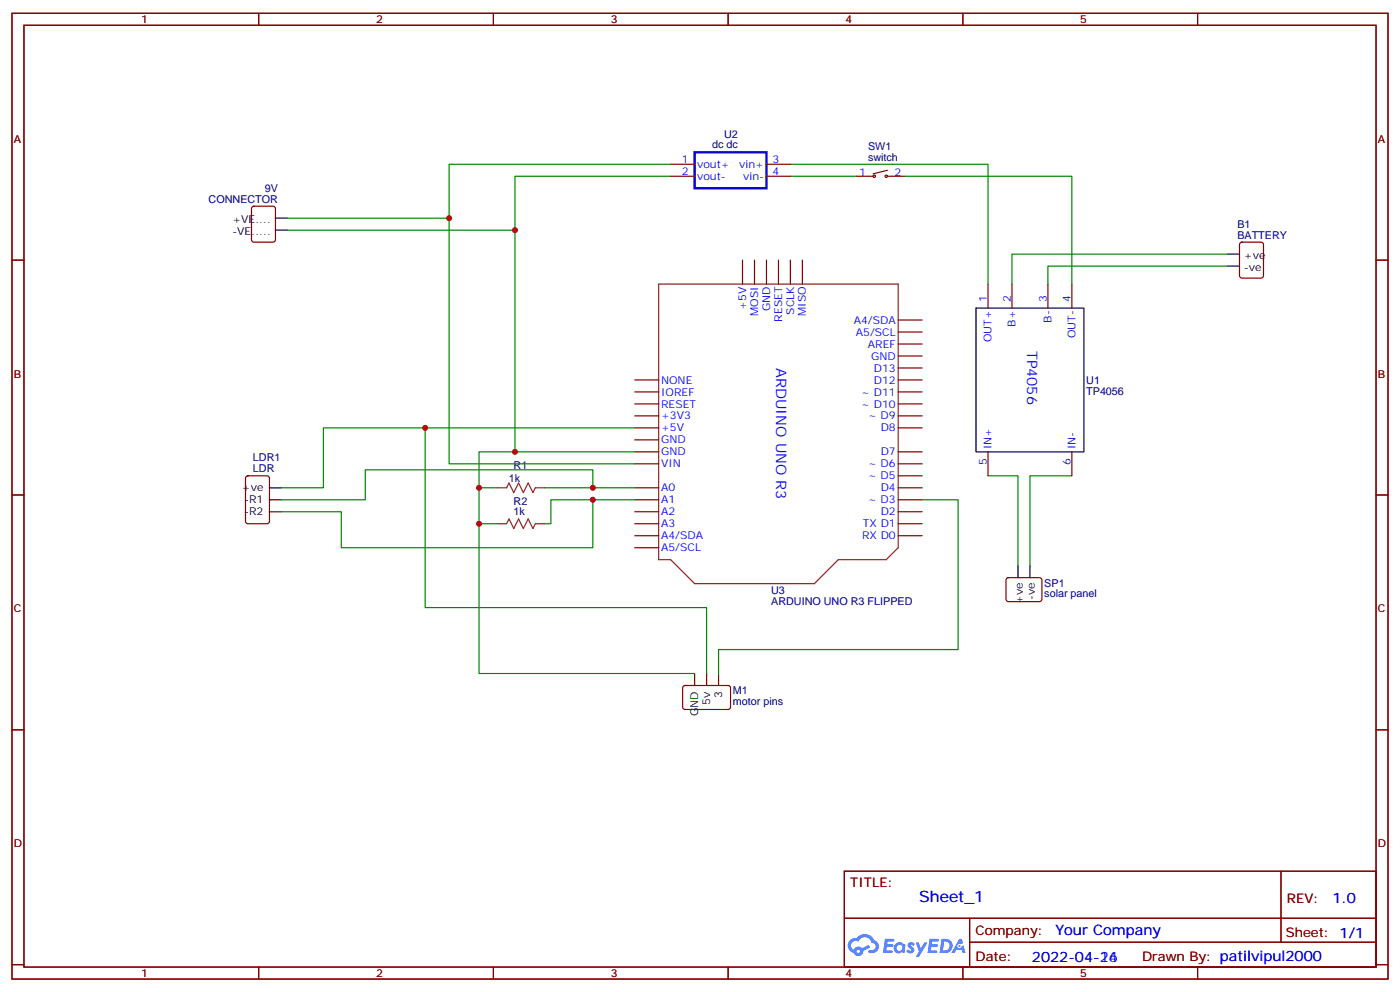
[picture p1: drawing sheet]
<svg xmlns="http://www.w3.org/2000/svg" width="412mm" height="292mm" viewBox="0 0 412 292" stroke-linecap="round" stroke-linejoin="round" font-family="sans-serif">
<g fill="none" stroke="#870000" stroke-width=".35">
<path d="M3.5 3.9h405.4v284.4h-405.4zM7.1 7.4h398.2v277.3h-398.2zM76.2 3.9v3.5M145.3 3.9v3.5M214.5 3.9v3.5M283.6 3.9v3.5M352.8 3.9v3.5M3.5 76.6h3.6M405.3 76.6h3.6M3.5 145.7h3.6M405.3 145.7h3.6M3.5 214.9h3.6"/>
<path d="M405.3 214.9h3.6M248.7 256.5h156.6v28.2h-156.6zM377.3 256.5v20.9M248.7 270.4h156.5M285.6 277.4h119.6M285.6 270.4v14.1M3.5 284h3.6M76.2 284.7v3.6M145.3 284.7v3.6M214.5 284.7v3.6M283.6 284.7v3.6M352.8 284.7v3.6"/>
<path d="M405.3 284h3.6"/>
</g>
<g fill="#5487ff">
<path d="M267.7 277.7a1.22 1.22 0 0 1 1.7 .2l-.4 .6a.47 .47 0 0 0-.3-.4 .47 .47 0 0 0-.5 .2l.1 .2a1.14 1.14 0 0 1 .8 1.8 1.14 1.14 0 0 1-1.9 0l-.2-.2 .5-.6 .7 .5a.29 .29 0 0 0 .3-.3 .29 .29 0 0 0-.2-.3 1.04 1.04 0 0 1-.6-1.7z"/>
<path d="M260.7 276.4h2.4l.3 .2-.2 .5-1.8 .1-.1 .8h1.5l.3 .4-.3 .4h-1.6l-.2 1.1h1.7l.2 .3-.2 .3-2.6 .1z"/>
<path d="M273.8 276.4h2.4l.3 .2-.1 .5-1.8 .1-.2 .8h1.6l.3 .4-.4 .4h-1.6l-.1 1.1h1.7l.2 .3-.2 .3-2.6 .1z"/>
<path d="M282.6 276.4h.7l.3 1.3-.6 .3a.69 .69 0 0 0-1 .3 .69 .69 0 0 0 .4 .9 .69 .69 0 0 0 .9-.6l.5-.2 .6 2.2h-.8l-.2-.9h-1.8l-.5 .9h-.8z"/>
<path d="M269.8 277.5h.8l.6 1.8 1.1-1.8h.9l-2.6 4.2h-.8l.9-1.5z"/>
<path d="M277.4 276.4l-.6 4.2h1.3a2.11 2.11 0 0 0 2.5-2.1 2.11 2.11 0 0 0-2.5-2.1zM278.1 277.2a1.39 1.39 0 0 1 1.7 1.4 1.39 1.39 0 0 1-1.8 1.3h-.3z"/>
<path d="M263.7 278.1a1.54 1.54 0 0 0-.1 2.1 1.54 1.54 0 0 0 2.2 .1l.6 .3 .3-2.3-.2-.3h-.4a1.49 1.49 0 0 0-2.4 .1zM264 279.1a.94 .94 0 0 1 1.8 0 .94 .94 0 0 1-1.8 0z"/>
<path d="M250.4 276.8a2.18 2.18 0 0 0 1.1 3.7 1.44 1.44 0 0 0 1.6 .9 1.44 1.44 0 0 0 1.2-1.4l2-1-.5-.8-1.9 1a1.47 1.47 0 0 0-2.4 .4 1.39 1.39 0 0 1-.7-1.9 1.39 1.39 0 0 1 2-.5 2.12 2.12 0 0 1 2.2-1.3 2.12 2.12 0 0 1 1.9 1.7 1.14 1.14 0 0 1 1.1 1.4 1.14 1.14 0 0 1-1.7 .7 .43 .43 0 0 0-.5 .4 .43 .43 0 0 0 .4 .5 1.98 1.98 0 0 0 2.5-1.2 1.98 1.98 0 0 0-1.2-2.6 3.1 3.1 0 0 0-5.3-.6l-.9 .1zM252.3 280.1a.55 .55 0 0 1 1.1 0 .55 .55 0 0 1-1.1 0z"/>
<circle cx="282.6" cy="278.5" r=".26"/>
</g>
<path d="M194 83.6h70.6v77.7l-3.5 3.5h-14.2l-7 7h-35.3l-7-7h-3.6zM146.4 154.2h2.8l.7-1.4 1.4 2.8 1.5-2.8 1.4 2.8 1.4-2.8 1.4 2.8 .7-1.4h2.8M146.4 143.6h2.8l.7-1.4 1.4 2.8 1.5-2.8 1.4 2.8 1.4-2.8 1.4 2.8 .7-1.4h2.8" fill="none" stroke="#8c2424" stroke-width=".35"/>
<g fill="none" stroke="#870000" stroke-width=".35">
<path d="M3.5 3.9h405.4v284.4h-405.4zM7.1 7.4h398.2v277.3h-398.2zM76.2 3.9v3.5M145.3 3.9v3.5M214.5 3.9v3.5M283.6 3.9v3.5M352.8 3.9v3.5M197.6 51.9h7M197.6 48.4h7M225.8 51.9h7M225.8 48.4h7M252.2 51.9h5"/>
<path d="M261.4 50.1l-4.2 1.1M261.4 51.9h4.9M3.5 76.6h3.6M218.7 76.6v7M222.2 76.6v7M225.8 76.6v7M229.3 76.6v7M232.8 76.6v7M236.4 76.6v7M365.4 71.5l.4-.2h5.7l.6 .4 .1 9.5-.5 .6-5.9 .1-.6-.5-.1-9.4zM405.3 76.6h3.6M264.6 97.8h7"/>
<path d="M264.6 94.2h7M291 83.6v7.1M298.1 83.6v7.1M308.7 83.6v7.1M315.7 83.6v7.1M187 118.9h7M187 115.4h7M187 111.9h7M264.6 118.9h7M264.6 115.4h7M264.6 111.9h7M264.6 108.3h7"/>
<path d="M264.6 104.8h7M264.6 101.3h7M187 136.6h7M187 133h7M187 129.5h7M187 126h7M187 122.4h7M264.6 136.6h7M264.6 133h7M264.6 126h7M264.6 122.4h7M291 133v7.1"/>
<path d="M315.7 133v7.1M3.5 145.7h3.6M72.6 140.3l.4-.2h5.7l.6 .4 .1 13-.5 .6-5.9 .1-.6-.5-.1-12.9zM187 157.7h7M187 154.2h7M187 150.7h7M187 147.1h7M187 143.6h7M264.6 157.7h7M264.6 154.2h7M264.6 150.7h7M264.6 147.1h7"/>
<path d="M264.6 143.6h7M264.6 140.1h7M405.3 145.7h3.6M187 161.3h7M296.6 170.3l.4-.2h9.5l.4 .7v5.9l-.7 .4h-9.4l-.5-.7v-5.6zM3.5 214.9h3.6M201.3 202l.5-.2 13 .1 .4 .6-.1 5.9-.6 .5-13-.1-.4-.6v-5.7zM405.3 214.9h3.6M248.7 256.5h156.6v28.2h-156.6zM377.3 256.5v20.9M248.7 270.4h156.5M285.6 277.4h119.6"/>
<path d="M285.6 270.4v14.1M3.5 284h3.6M76.2 284.7v3.6M145.3 284.7v3.6M214.5 284.7v3.6M283.6 284.7v3.6M352.8 284.7v3.6M405.3 284h3.6"/>
<circle cx="257.5" cy="51.9" r=".35"/>
<circle cx="261.1" cy="51.9" r=".35"/>
</g>
<g fill="none" stroke="#008700" stroke-width=".35">
<path d="M197.6 51.9h-45.9v81.1M232.8 48.4h58.2v35.2M232.8 51.9h19.4M266.3 51.9h49.4v31.7M361.6 78.4h-52.9v5.2M361.6 74.8h-63.5v8.8M125.2 126v52.9h82.9v19.4M187 126h-91.8v17.6h-12.3M187 133h-45.9v21.2h5.3M141.1 154.2v44.1h63.5M141.1 143.6h5.3M174.6 143.6v-5.3h-67v8.8h-24.7"/>
<path d="M174.6 147.1h-12.3v7.1h-1.8M187 147.1h-12.4v14.2h-74.1v-10.6h-17.6M291 140.1h8.9v26.4M315.7 140.1h-12.3v26.4"/>
</g>
<path d="M361.6 74.8h3.5M361.6 78.4h3.5M287.5 90.7h31.8v42.3h-31.8zM79.4 143.6h3.5M79.4 150.7h3.5M79.4 147.1h3.5M299.9 166.5v3.6M303.4 166.5v3.6M204.6 198.3v3.5M208.1 198.3v3.5M211.7 198.3v3.5" fill="none" stroke="#000" stroke-width=".35"/>
<path d="M204.6 44.8h21.2v10.6h-21.2z" fill="none" stroke="#00c" stroke-width=".71"/>
<g fill="#5487ff">
<path d="M267.7 277.7a1.22 1.22 0 0 1 1.7 .2l-.4 .6a.47 .47 0 0 0-.3-.4 .47 .47 0 0 0-.5 .2l.1 .2a1.14 1.14 0 0 1 .8 1.8 1.14 1.14 0 0 1-1.9 0l-.2-.2 .5-.6 .7 .5a.29 .29 0 0 0 .3-.3 .29 .29 0 0 0-.2-.3 1.04 1.04 0 0 1-.6-1.7z"/>
<path d="M260.7 276.4h2.4l.3 .2-.2 .5-1.8 .1-.1 .8h1.5l.3 .4-.3 .4h-1.6l-.2 1.1h1.7l.2 .3-.2 .3-2.6 .1z"/>
<path d="M273.8 276.4h2.4l.3 .2-.1 .5-1.8 .1-.2 .8h1.6l.3 .4-.4 .4h-1.6l-.1 1.1h1.7l.2 .3-.2 .3-2.6 .1z"/>
<path d="M282.6 276.4h.7l.3 1.3-.6 .3a.69 .69 0 0 0-1 .3 .69 .69 0 0 0 .4 .9 .69 .69 0 0 0 .9-.6l.5-.2 .6 2.2h-.8l-.2-.9h-1.8l-.5 .9h-.8z"/>
<path d="M269.8 277.5h.8l.6 1.8 1.1-1.8h.9l-2.6 4.2h-.8l.9-1.5z"/>
<path d="M277.4 276.4l-.6 4.2h1.3a2.11 2.11 0 0 0 2.5-2.1 2.11 2.11 0 0 0-2.5-2.1zM278.1 277.2a1.39 1.39 0 0 1 1.7 1.4 1.39 1.39 0 0 1-1.8 1.3h-.3z"/>
<path d="M263.7 278.1a1.54 1.54 0 0 0-.1 2.1 1.54 1.54 0 0 0 2.2 .1l.6 .3 .3-2.3-.2-.3h-.4a1.49 1.49 0 0 0-2.4 .1zM264 279.1a.94 .94 0 0 1 1.8 0 .94 .94 0 0 1-1.8 0z"/>
<path d="M250.4 276.8a2.18 2.18 0 0 0 1.1 3.7 1.44 1.44 0 0 0 1.6 .9 1.44 1.44 0 0 0 1.2-1.4l2-1-.5-.8-1.9 1a1.47 1.47 0 0 0-2.4 .4 1.39 1.39 0 0 1-.7-1.9 1.39 1.39 0 0 1 2-.5 2.12 2.12 0 0 1 2.2-1.3 2.12 2.12 0 0 1 1.9 1.7 1.14 1.14 0 0 1 1.1 1.4 1.14 1.14 0 0 1-1.7 .7 .43 .43 0 0 0-.5 .4 .43 .43 0 0 0 .4 .5 1.98 1.98 0 0 0 2.5-1.2 1.98 1.98 0 0 0-1.2-2.6 3.1 3.1 0 0 0-5.3-.6l-.9 .1zM252.3 280.1a.55 .55 0 0 1 1.1 0 .55 .55 0 0 1-1.1 0z"/>
<circle cx="282.6" cy="278.5" r=".26"/>
</g>
<path d="M197.6 48.4h-65.3v88.2h54.7M84.7 64.2h47.6M84.7 67.8h67M160.5 143.6h26.5M271.6 147.1h10.6v44.1h-70.5v7.1" fill="none" stroke="#008700" stroke-width=".35"/>
<path d="M74.3 60.9l.5-.2h5.6l.7 .4v9.5l-.4 .6-5.9 .1-.7-.5v-9.4z" fill="none" stroke="#870000" stroke-width=".35"/>
<path d="M81.1 64.2h3.6M81.1 67.8h3.6" fill="none" stroke="#000" stroke-width=".35"/>
<g fill="#c00">
<circle cx="125.2" cy="126" r=".88"/>
<circle cx="141.1" cy="154.2" r=".88"/>
<circle cx="151.7" cy="133" r=".88"/>
<circle cx="141.1" cy="143.6" r=".88"/>
<circle cx="174.6" cy="147.1" r=".88"/>
<circle cx="174.6" cy="143.6" r=".88"/>
<circle cx="132.3" cy="64.2" r=".88"/>
<circle cx="151.7" cy="67.8" r=".88"/>
</g>
<text font-size="4.6" fill="#00f" x="270.8" y="265.5">Sheet_1</text>
<g font-size="4.2" fill="#00f">
<text x="302.5" y="103.2" transform="rotate(90 302.5 103.2)">TP4056</text>
<text x="228.6" y="108.3" transform="rotate(90 228.6 108.3)">ARDUINO UNO R3</text>
<text x="392.5" y="265.8">1.0</text>
<text x="310.9" y="275.3">Your Company</text>
<text x="304" y="283.1">2022-04-24</text>
<text x="304" y="283.1">2022-04-16</text>
</g>
<g font-size="3.9" fill="#800">
<text x="250.5" y="261.1">TITLE:</text>
<text x="379.1" y="265.8">REV:</text>
<text x="287.4" y="275.3">Company:</text>
<text x="378.7" y="275.9">Sheet: 1/1</text>
<text x="287.4" y="283">Date:</text>
<text x="336.4" y="283.1">Drawn By: patilvipul2000</text>
</g>
<g font-size="3.2" fill="#800">
<text x="41.6" y="6.9">1</text>
<text x="110.8" y="6.9">2</text>
<text x="179.9" y="6.9">3</text>
<text x="249.1" y="6.9">4</text>
<text x="318.2" y="6.9">5</text>
<text x="4.1" y="42">A</text>
<text x="405.9" y="42">A</text>
<text x="4.1" y="111.2">B</text>
<text x="405.9" y="111.2">B</text>
<text x="4.1" y="180.3">C</text>
<text x="405.9" y="180.3">C</text>
<text x="4.1" y="249.4">D</text>
<text x="405.9" y="249.4">D</text>
<text x="41.6" y="287.7">1</text>
<text x="110.8" y="287.7">2</text>
<text x="179.9" y="287.7">3</text>
<text x="249.1" y="287.7">4</text>
<text x="318.2" y="287.7">5</text>
</g>
<g font-size="3.2" fill="#000080">
<text x="213.3" y="40.5">U2</text>
<text x="209.8" y="43.6">dc dc</text>
<text x="255.7" y="47.4">switch</text>
<text x="255.7" y="44.2">SW1</text>
<text x="61.5" y="59.7">CONNECTOR</text>
<text x="78" y="56.6">9V</text>
<text x="364.5" y="70.2">BATTERY</text>
<text x="364.5" y="67">B1</text>
<text x="320" y="113">U1</text>
<text x="320" y="116.2">TP4056</text>
<text x="74.5" y="135.8">LDR1</text>
<text x="74.5" y="139">LDR</text>
<text x="149.9" y="141.9">1k</text>
<text x="151.3" y="138.1">R1</text>
<text x="151.3" y="148.7">R2</text>
<text x="151.3" y="151.7">1k</text>
<text x="307.6" y="172.7">SP1</text>
<text x="227.2" y="178.1">ARDUINO UNO R3 FLIPPED</text>
<text x="227.2" y="174.9">U3</text>
<text x="307.6" y="175.8">solar panel</text>
<text x="215.9" y="207.5">motor pins</text>
<text x="215.9" y="204.4">M1</text>
</g>
<g font-size="3.2" fill="#00f">
<text x="200.8" y="48">1</text>
<text x="200.8" y="51.5">2</text>
<text x="205.3" y="49.4">vout+</text>
<text x="205.3" y="53">vout-</text>
<text x="217.7" y="49.4">vin+</text>
<text x="218.9" y="53">vin-</text>
<text x="227.5" y="48">3</text>
<text x="227.5" y="51.5">4</text>
<text x="253" y="51.9">1</text>
<text x="263.5" y="51.9">2</text>
<text x="290.7" y="88.9" transform="rotate(-90 290.7 88.9)">1</text>
<text x="297.7" y="88.9" transform="rotate(-90 297.7 88.9)">2</text>
<text x="308.3" y="88.9" transform="rotate(-90 308.3 88.9)">3</text>
<text x="315.4" y="88.9" transform="rotate(-90 315.4 88.9)">4</text>
<text x="219.8" y="91.1" transform="rotate(-90 219.8 91.1)">+5V</text>
<text x="223.3" y="93" transform="rotate(-90 223.3 93)">MOSI</text>
<text x="226.8" y="91.6" transform="rotate(-90 226.8 91.6)">GND</text>
<text x="230.4" y="94.7" transform="rotate(-90 230.4 94.7)">RESET</text>
<text x="233.9" y="92.7" transform="rotate(-90 233.9 92.7)">SCLK</text>
<text x="237.4" y="93" transform="rotate(-90 237.4 93)">MISO</text>
<text x="251.5" y="95.3">A4/SDA</text>
<text x="309.7" y="95" transform="rotate(-90 309.7 95)">B-</text>
<text x="252.1" y="98.8">A5/SCL</text>
<text x="292.1" y="100.8" transform="rotate(-90 292.1 100.8)">OUT+</text>
<text x="299.2" y="96.2" transform="rotate(-90 299.2 96.2)">B+</text>
<text x="316.8" y="99.6" transform="rotate(-90 316.8 99.6)">OUT-</text>
<text x="255.7" y="102.3">AREF</text>
<text x="256.6" y="105.9">GND</text>
<text x="194.7" y="112.9">NONE</text>
<text x="257.4" y="112.9">D12</text>
<text x="257.4" y="109.4">D13</text>
<text x="194.7" y="120">RESET</text>
<text x="194.7" y="116.5">IOREF</text>
<text x="253.7" y="120">~ D10</text>
<text x="253.7" y="116.5">~ D11</text>
<text x="194.7" y="123.5">+3V3</text>
<text x="255.7" y="123.5">~ D9</text>
<text x="194.7" y="130.6">GND</text>
<text x="194.7" y="127">+5V</text>
<text x="259.4" y="127">D8</text>
<text x="194.7" y="137.6">VIN</text>
<text x="194.7" y="134.1">GND</text>
<text x="255.7" y="137.6">~ D6</text>
<text x="259.4" y="134.1">D7</text>
<text x="290.7" y="136.8" transform="rotate(-90 290.7 136.8)">5</text>
<text x="292.1" y="132.3" transform="rotate(-90 292.1 132.3)">IN+</text>
<text x="315.4" y="136.8" transform="rotate(-90 315.4 136.8)">6</text>
<text x="316.8" y="132.3" transform="rotate(-90 316.8 132.3)">IN-</text>
<text x="255.7" y="141.1">~ D5</text>
<text x="194.7" y="148.2">A1</text>
<text x="194.7" y="144.7">A0</text>
<text x="255.7" y="148.2">~ D3</text>
<text x="259.4" y="144.7">D4</text>
<text x="194.7" y="155.3">A3</text>
<text x="194.7" y="151.7">A2</text>
<text x="254.2" y="155.3">TX D1</text>
<text x="259.4" y="151.7">D2</text>
<text x="194.7" y="158.8">A4/SDA</text>
<text x="253.9" y="158.8">RX D0</text>
<text x="194.7" y="162.3">A5/SCL</text>
</g>
<g font-size="3.2">
<text x="68.5" y="65.7">+VE....</text>
<text x="68.5" y="69.2">-VE.....</text>
<text x="366.4" y="76.2">+ve</text>
<text x="366.4" y="79.8">-ve</text>
<text x="71.2" y="144.7">+ve</text>
<text x="71.9" y="148.2">-R1</text>
<text x="71.9" y="151.7">-R2</text>
<text x="301.3" y="177.7" transform="rotate(-90 301.3 177.7)">+ve</text>
<text x="304.8" y="176.6" transform="rotate(-90 304.8 176.6)">-ve</text>
<text x="209.2" y="207.5" transform="rotate(-90 209.2 207.5)">5v</text>
<text x="212.7" y="205.6" transform="rotate(-90 212.7 205.6)">3</text>
<text x="205.7" y="210.9" transform="rotate(-90 205.7 210.9)">GND</text>
</g>
</svg>
